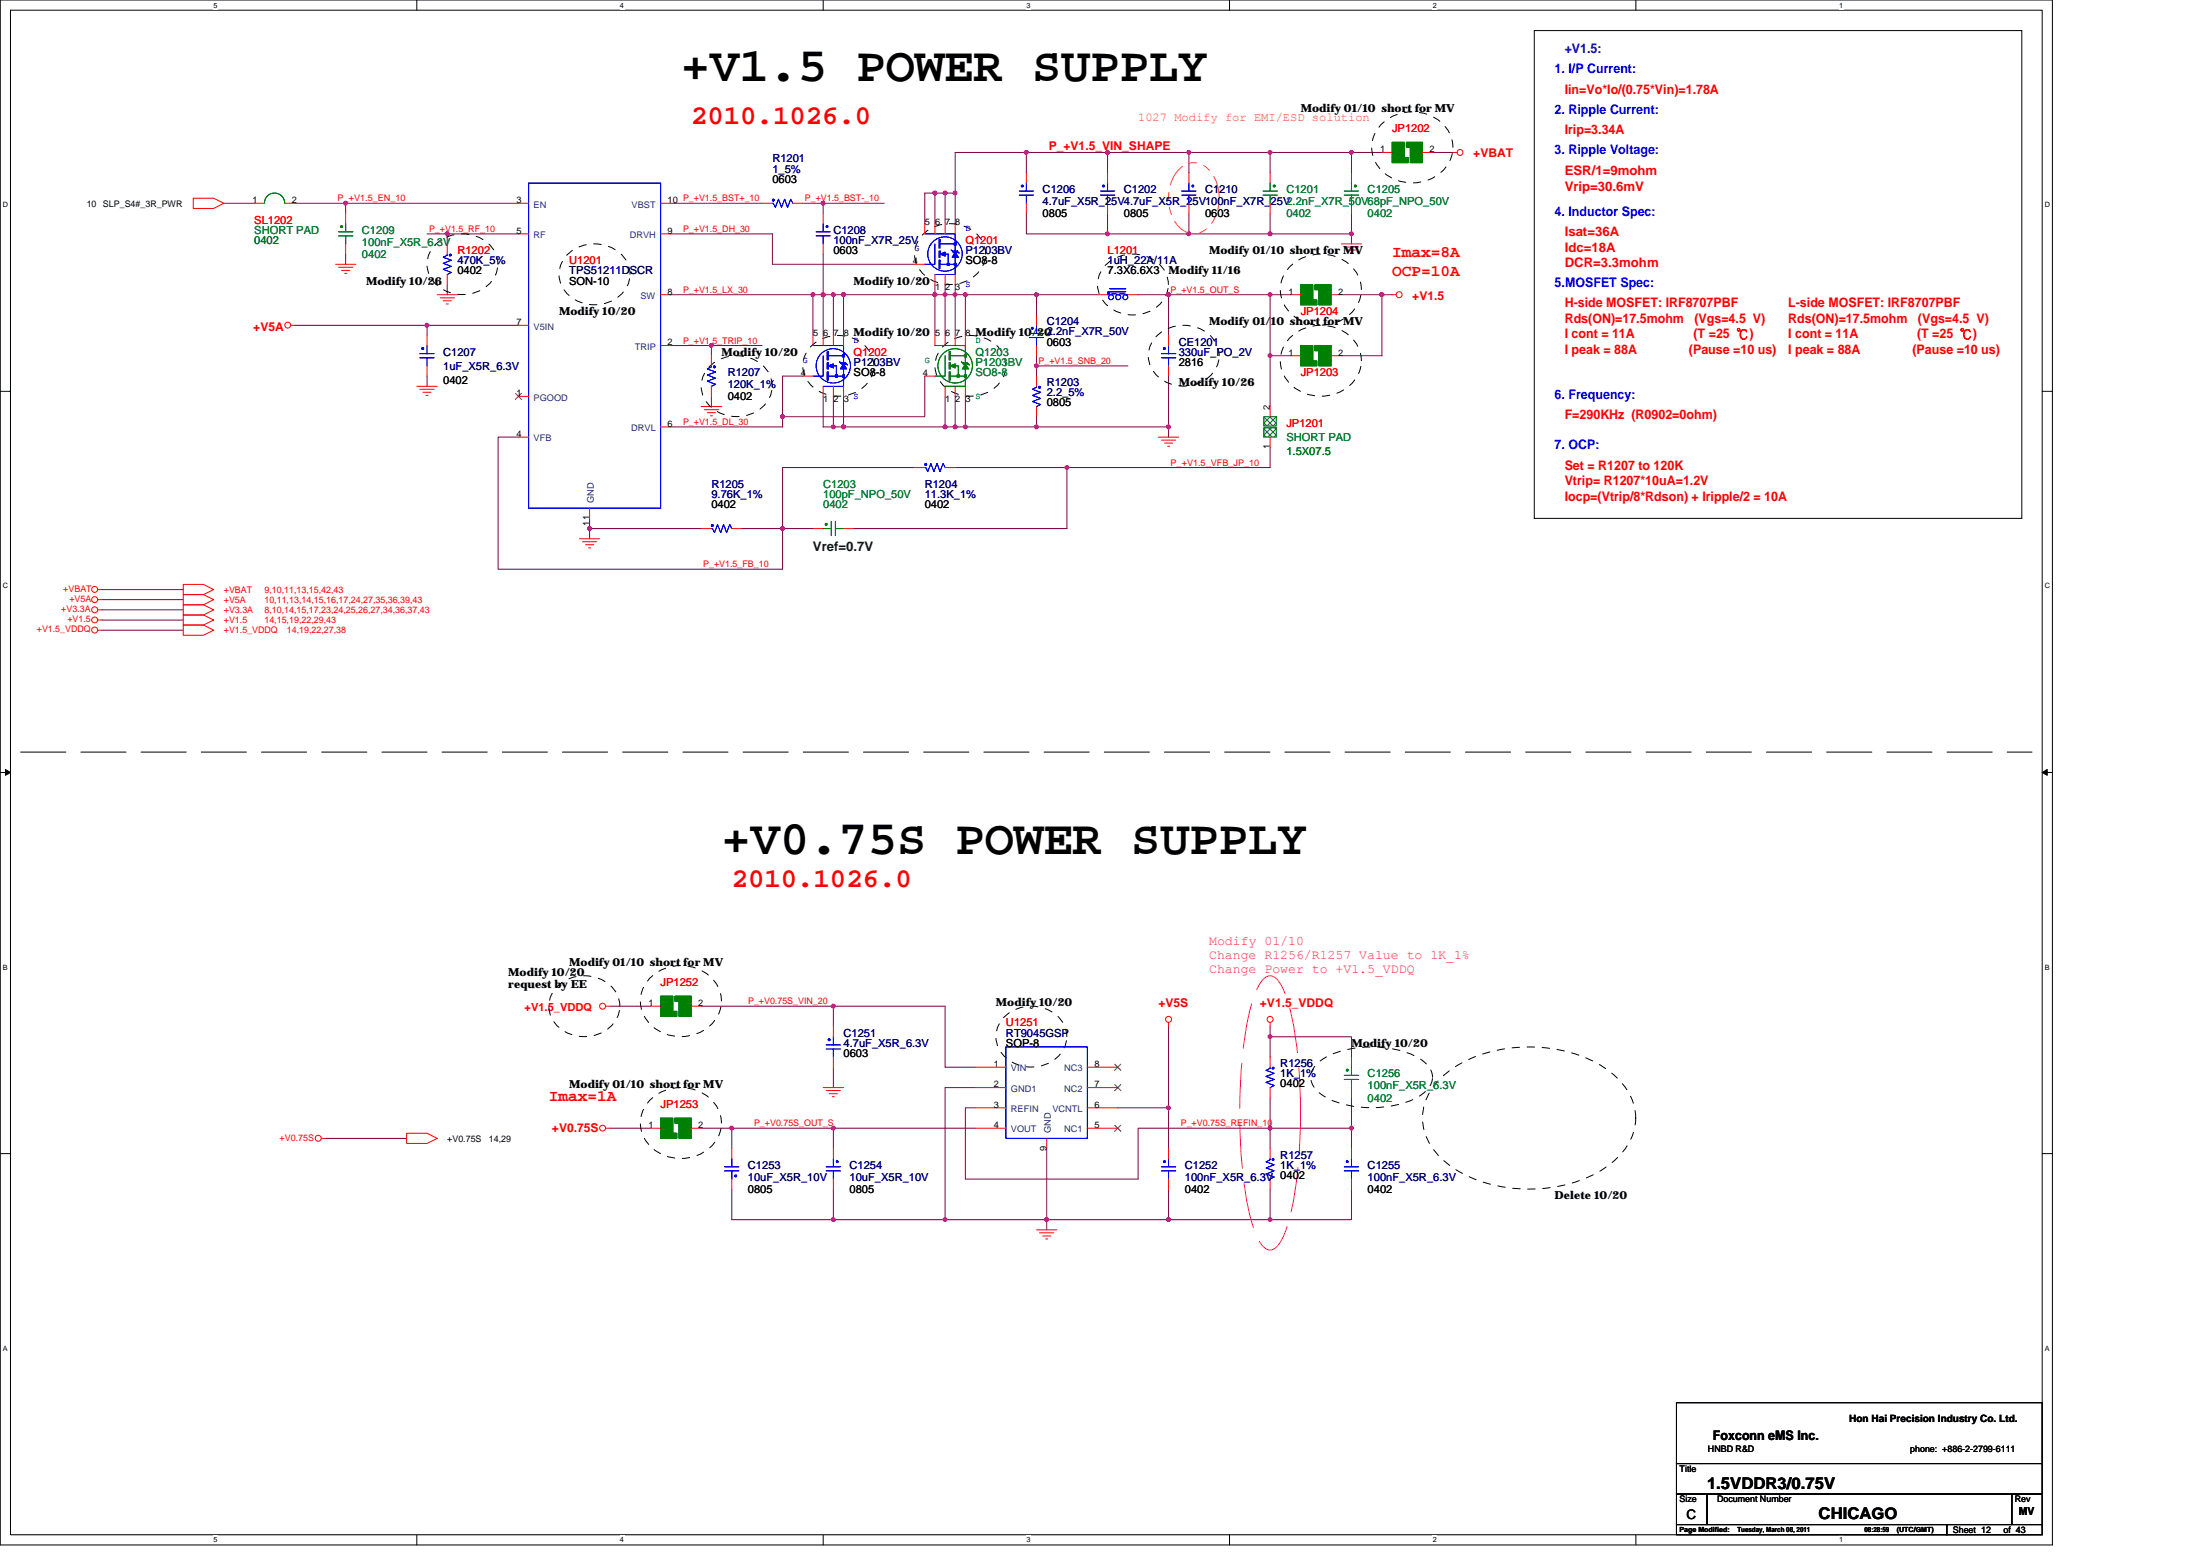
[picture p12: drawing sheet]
<svg xmlns="http://www.w3.org/2000/svg" width="297mm" height="210mm" viewBox="0 0 297 210" stroke-linecap="round" stroke-linejoin="round" font-family="sans-serif">
<path d="M0 0h277.1v208.5h-277.1zM1.4 1.4h274.3v205.7h-274.3z" fill="none" stroke="#000" stroke-width=".14"/>
<g fill="#fff">
<path d="M28.8 .1h.6v1.1h-.6z"/>
<path d="M28.8 207.3h.6v1.1h-.6z"/>
</g>
<path d="M56.3 0v1.4M56.3 207.1v1.4" fill="none" stroke="#000" stroke-width=".14"/>
<g fill="#fff">
<path d="M83.7 .1h.6v1.1h-.6z"/>
<path d="M83.7 207.3h.6v1.1h-.6z"/>
</g>
<path d="M111.1 0v1.4M111.1 207.1v1.4" fill="none" stroke="#000" stroke-width=".14"/>
<g fill="#fff">
<path d="M138.6 .1h.5v1.1h-.5z"/>
<path d="M138.6 207.3h.5v1.1h-.5z"/>
</g>
<path d="M166 0v1.4M166 207.1v1.4" fill="none" stroke="#000" stroke-width=".14"/>
<g fill="#fff">
<path d="M193.4 .1h.6v1.1h-.6z"/>
<path d="M193.4 207.3h.6v1.1h-.6z"/>
</g>
<path d="M220.9 0v1.4M220.9 207.1v1.4" fill="none" stroke="#000" stroke-width=".14"/>
<g fill="#fff">
<path d="M248.3 .1h.6v1.1h-.6z"/>
<path d="M248.3 207.3h.6v1.1h-.6z"/>
<path d="M.4 27.1h.7v1.1h-.7z"/>
<path d="M276.1 27.1h.7v1.1h-.7z"/>
<path d="M.4 78.5h.7v1.1h-.7z"/>
<path d="M276.1 78.5h.7v1.1h-.7z"/>
</g>
<path d="M0 52.8h1.4M275.7 52.8h1.4" fill="none" stroke="#000" stroke-width=".14"/>
<g fill="#fff">
<path d="M.4 130h.7v1.1h-.7z"/>
<path d="M276.1 130h.7v1.1h-.7z"/>
</g>
<path d="M0 104.2h1.4M275.7 104.2h1.4" fill="none" stroke="#000" stroke-width=".14"/>
<path d="M.7 103.8l.7 .4-.7 .4zM275.7 104.2l.7-.4v.8z" fill="#000" stroke="#000" stroke-width=".14"/>
<g fill="#fff">
<path d="M.4 181.4h.7v1.1h-.7z"/>
<path d="M276.1 181.4h.7v1.1h-.7z"/>
</g>
<path d="M207.2 4.1h65.8v65.9h-65.8zM0 155.7h1.4M275.7 155.7h1.4M226.4 189.3h49.3v8.2h-49.3zM226.4 197.5h49.3v4.1h-49.3zM226.4 201.6h4.1v4.1h-4.1zM226.4 205.7h36.4v1.4h-36.4zM230.5 201.6h41.1v4.1h-41.1zM262.8 205.7h12.9v1.4h-12.9zM271.6 201.6h4.1v4.1h-4.1z" fill="none" stroke="#000" stroke-width=".14"/>
<g fill="none" stroke="#800040" stroke-width=".14">
<path d="M30.2 27.4h4.1M39.8 27.4h6.9v1.4M46.7 27.4h23.3M46.7 34.3v1.4M57.7 31.6h2.7M60.4 38.4v1.4M60.4 31.6h9.6M60.4 31.6v1.3M90.6 31.6h13.7v4.1h19.2M90.6 27.4h12.3M90.6 39.8h19.2M108.4 27.4h2.7"/>
<path d="M109.8 39.8h1.3M109.8 39.8v5.5M111.1 27.4h8.3M111.1 39.8h1.4M111.1 27.4v1.4M111.1 34.3v5.5M111.1 39.8v5.5M112.5 39.8v5.5M112.5 39.8h1.4M113.9 39.8v5.5M113.9 39.8h12.3M126.2 26.1h-1.3v4.1"/>
<path d="M126.2 26.1h1.4M126.2 39.8h1.4M126.2 26.1v4.1M126.2 38.4v1.4M126.2 39.8v5.5M127.6 26.1h1.4v4.1M127.6 39.8h1.4M127.6 38.4v1.4M127.6 26.1v4.1M127.6 39.8v5.5M129 39.8h1.3v5.5M129 39.8v5.5"/>
<path d="M129 38.4v1.4M130.3 39.8h9.7M138.6 28.8v2.8h10.9M138.6 20.6h10.9v2.7M138.6 20.6h-9.6v5.5M138.6 20.6v2.7M140 39.8h8.2M140 39.8v2.7M149.5 20.6h11v2.7M149.5 31.6h11M149.5 28.8v2.8M153.7 39.8h4.1"/>
<path d="M157.8 39.8v5.5M157.8 39.8h13.7M160.5 31.6h22M160.5 20.6h11v2.7M160.5 28.8v2.8M171.5 20.6h11v2.7M171.5 39.8h2.7M171.5 28.8v2.8M171.5 39.8v8.2M181.1 39.8h5.5M182.5 28.8v2.8M182.5 31.6v1.3"/>
<path d="M182.5 20.6h4.1M186.6 39.8v8.2h-5.5M186.6 39.8h1.4M193.4 20.6h2.8M39.8 43.9h17.9M57.7 43.9h12.3M57.7 43.9v1.4M57.7 50.8v1.3M70 59h-2.8v17.8h38.5v-5.5h-5.5M90.6 46.6h5.5M96.1 46.6v1.4M96.1 53.5v1.4"/>
<path d="M96.1 46.6h6.8M105.7 56.2v1.4h-15.1M108.4 50.8h-2.7v5.4h19.2v-5.4M111.1 53.5v4.1h1.4M112.5 53.5v4.1M112.5 57.6h1.4M113.9 53.5v4.1M127.6 53.5v4.1h-13.7M129 53.5v4.1h-1.4M130.3 57.6h9.7M130.3 53.5v4.1h-1.3M140 57.6h17.8"/>
<path d="M140 48v1.4M140 49.4v1.4M140 56.2v1.4M140 49.4h12.3M157.8 57.6v1.4M157.8 50.8v6.8M171.5 48v6.9M171.5 48h2.7M13.8 79.6h10.9M79.6 71.3h15.1M79.6 71.3v1.4M79.6 70v1.3"/>
<path d="M123.5 63.1h-17.8v8.2h4.1M129 63.1h15.1M144.1 63.1v8.2h-28.9M171.5 60.3v2.8h-27.4M13.8 80.9h10.9M13.8 82.3h10.9M13.8 83.7h10.9M13.8 85h10.9M82.3 135.8h5.5M94.7 135.8h17.8M112.5 135.8h15.1v8.2h4.1M112.5 135.8v2.7"/>
<path d="M157.8 138.5v11M171.5 139.9h11v2.7M171.5 139.9v2.7M171.5 138.5v1.4M43.9 153.6h11M82.3 152.3h5.5M94.7 152.3h4.1M98.8 152.3v2.7M98.8 152.3h13.7M112.5 152.3v2.7M112.5 144v2.8M112.5 152.3h19.2"/>
<path d="M131.7 146.8h-4.1v17.8M131.7 149.5h-1.4v9.6h23.4v-6.8h17.8M141.3 155v9.6M150.9 149.5h6.9M157.8 149.5v5.5M171.5 152.3h11v2.7M171.5 148.1v4.2M171.5 152.3v2.7M182.5 148.1v4.2M98.8 160.5v4.1h13.7M112.5 160.5v4.1M112.5 164.6h15.1"/>
<path d="M127.6 164.6h13.7M141.3 164.6h16.5M141.3 164.6v1.4M157.8 160.5v4.1M171.5 160.5v4.1M182.5 160.5v4.1h-24.7"/>
</g>
<g fill="#f0f" stroke="#f0f" stroke-width=".14">
<circle cx="112.5" cy="135.8" r=".27"/>
<circle cx="98.8" cy="152.2" r=".27"/>
<circle cx="112.5" cy="152.2" r=".27"/>
<circle cx="127.6" cy="164.6" r=".27"/>
<circle cx="112.5" cy="164.6" r=".27"/>
<circle cx="157.8" cy="149.5" r=".27"/>
<circle cx="182.5" cy="152.2" r=".27"/>
<circle cx="171.5" cy="152.2" r=".27"/>
<circle cx="171.5" cy="164.6" r=".27"/>
<circle cx="157.8" cy="164.6" r=".27"/>
<circle cx="141.3" cy="164.6" r=".27"/>
<circle cx="126.2" cy="39.8" r=".27"/>
<circle cx="113.9" cy="39.8" r=".27"/>
<circle cx="126.2" cy="26" r=".27"/>
<circle cx="105.6" cy="56.2" r=".27"/>
<circle cx="60.4" cy="31.5" r=".27"/>
<circle cx="129" cy="26" r=".27"/>
<circle cx="96" cy="46.6" r=".27"/>
<circle cx="149.5" cy="20.6" r=".27"/>
<circle cx="160.5" cy="20.6" r=".27"/>
<circle cx="171.5" cy="20.6" r=".27"/>
<circle cx="160.5" cy="31.5" r=".27"/>
<circle cx="171.5" cy="31.5" r=".27"/>
<circle cx="182.5" cy="31.5" r=".27"/>
<circle cx="139.9" cy="49.4" r=".27"/>
<circle cx="46.7" cy="27.4" r=".27"/>
<circle cx="79.6" cy="71.3" r=".27"/>
<circle cx="57.6" cy="43.9" r=".27"/>
<circle cx="144" cy="63.1" r=".27"/>
<circle cx="105.6" cy="71.3" r=".27"/>
<circle cx="112.5" cy="57.6" r=".27"/>
<circle cx="113.9" cy="57.6" r=".27"/>
<circle cx="157.8" cy="39.8" r=".27"/>
<circle cx="112.5" cy="39.8" r=".27"/>
<circle cx="149.5" cy="31.5" r=".27"/>
<circle cx="139.9" cy="39.8" r=".27"/>
<circle cx="130.3" cy="39.8" r=".27"/>
<circle cx="127.6" cy="26" r=".27"/>
<circle cx="111.1" cy="27.4" r=".27"/>
<circle cx="186.6" cy="39.8" r=".27"/>
<circle cx="138.6" cy="20.6" r=".27"/>
<circle cx="157.8" cy="57.6" r=".27"/>
<circle cx="139.9" cy="57.6" r=".27"/>
<circle cx="127.6" cy="39.8" r=".27"/>
<circle cx="130.3" cy="57.6" r=".27"/>
<circle cx="182.5" cy="20.6" r=".27"/>
<circle cx="171.5" cy="48" r=".27"/>
<circle cx="171.5" cy="39.8" r=".27"/>
<circle cx="111.1" cy="39.8" r=".27"/>
<circle cx="109.8" cy="39.8" r=".27"/>
<circle cx="129" cy="39.8" r=".27"/>
<circle cx="127.6" cy="57.6" r=".27"/>
<circle cx="129" cy="57.6" r=".27"/>
<circle cx="171.5" cy="139.9" r=".27"/>
</g>
<g fill="none" stroke="#f00" stroke-width=".14">
<path d="M26.1 26.8h2.7l1.4 .6-1.4 .7h-2.7zM34.3 27.4h1.4M38.5 27.4h1.3M45.3 35.7h2.7M45.7 36.1h1.9M46.1 36.5h1.1M46.5 36.9h.3M59 39.8h2.8M70 27.4h1.4M70 31.6h1.4M89.2 27.4h1.4M89.2 39.8h1.4"/>
<path d="M89.2 31.6h1.4M148.2 39.8h1.3M149.5 23.3v1.4M149.5 27.4v1.4M152.3 39.8h1.4M181.1 32.9h2.7M181.5 33.3h1.9M181.9 33.7h1.1M182.3 34.2h.3M182.5 23.3v1.4M182.5 27.4v1.4M188 39.8h.5"/>
<path d="M196.2 20.6h.5M39.3 43.9h.5M56.3 52.1h2.7M56.7 52.5h1.9M57.1 52.9h1.1M57.5 53.4h.3M59.4 40.2h2M59.8 40.6h1.1M60.3 41h.2M70 43.9h1.4M70 59h1.4M70 53.5h1.4"/>
<path d="M89.2 57.6h1.4M89.2 46.6h1.4M94.7 54.9h2.7M95.1 55.3h1.9M95.5 55.7h1.1M95.9 56.1h.3M124.9 50.8h1.3M126.2 45.3v1.3M127.6 45.3v1.3M127.6 52.1v1.4M129 45.3v1.3M129 52.1v1.4"/>
<path d="M130.3 45.3v1.3M130.3 52.1v1.4M156.4 59h2.7M156.8 59.4h1.9M157.2 59.8h1.1M157.8 45.3v1.3M157.8 49.4v1.4M174.2 48h1.4M179.7 48h1.4M13.2 79.6h.6M24.7 78.9h2.8l1.3 .7-1.3 .6h-2.8zM78.2 72.7h2.8"/>
<path d="M78.6 73.1h2M79.1 73.5h1.1M79.5 73.9h.2M79.6 68.6v1.4M109.8 71.3h1.3M113.9 71.3h1.3M157.6 60.2h.3M13.2 80.9h.6M13.2 83.7h.6M13.2 82.3h.6M13.2 85h.6M24.7 81.6h2.8l1.3 .7-1.3 .7h-2.8z"/>
<path d="M24.7 83h2.8l1.3 .7-1.3 .6h-2.8zM24.7 80.2h2.8l1.3 .7-1.3 .7h-2.8zM24.7 84.3h2.8l1.3 .7-1.3 .7h-2.8zM81.8 135.8h.5M87.8 135.8h1.4M93.3 135.8h1.4M157.8 138v.5M171.5 138v.5M43.4 153.6h.5M54.9 152.9h2.8l1.3 .7-1.3 .7h-2.8zM81.8 152.3h.5M87.8 152.3h1.4"/>
<path d="M93.3 152.3h1.4M98.8 155v1.4M98.8 159.1v1.4M111.1 146.8h2.8M111.5 147.2h2M112 147.6h1.1M112.4 148h.2M131.7 152.3h4.1M131.7 144h4.1M131.7 149.5h4.1M131.7 146.8h4.1M141.3 153.6v1.4"/>
<path d="M146.8 152.3h4.1M146.8 144h4.1M146.8 149.5h4.1M146.8 146.8h4.1M140 166h2.7M140.4 166.4h1.9M140.8 166.8h1.1M141.2 167.2h.3"/>
<circle cx="188.9" cy="39.8" r=".4"/>
<circle cx="197.1" cy="20.6" r=".4"/>
<circle cx="38.8" cy="43.9" r=".4"/>
<circle cx="12.8" cy="79.5" r=".4"/>
<circle cx="12.8" cy="85" r=".4"/>
<circle cx="12.8" cy="80.9" r=".4"/>
<circle cx="12.8" cy="82.3" r=".4"/>
<circle cx="12.8" cy="83.7" r=".4"/>
<circle cx="81.4" cy="135.8" r=".4"/>
<circle cx="157.8" cy="137.6" r=".4"/>
<circle cx="171.5" cy="137.6" r=".4"/>
<circle cx="43" cy="153.6" r=".4"/>
<circle cx="81.4" cy="152.2" r=".4"/>
</g>
<path d="M2.8 101.5h271.6" fill="none" stroke="#000" stroke-width=".14" stroke-dasharray="6.1 2"/>
<g fill="none" stroke="#000" stroke-width=".14" stroke-dasharray="1 1 1 1 1 1 1 1">
<path d="M186.5 16.8a6 6 0 0 1 8.9 .7 4.5 4.5 0 0 1-1.9 6.5 5.8 5.8 0 0 1-8-2.5 4.3 4.3 0 0 1 1-4.7zM58.8 33a5.2 5.2 0 0 1 8.1 1.2 3.8 3.8 0 0 1-2.1 5 5.1 5.1 0 0 1-6.8-2.1 3.6 3.6 0 0 1 .8-4.1zM76.6 34.4a5.3 5.3 0 0 1 7.8 .5 3.8 3.8 0 0 1-1.7 5.7 5.1 5.1 0 0 1-6.9-2.1 3.7 3.7 0 0 1 .8-4.1zM124.6 31.6a5.3 5.3 0 0 1 7.8 .6 3.8 3.8 0 0 1-1.7 5.6 5.1 5.1 0 0 1-6.9-2.1 3.7 3.7 0 0 1 .8-4.1zM149.3 35.7a5.2 5.2 0 0 1 8.2 1.3 3.9 3.9 0 0 1-2.1 4.9 5.1 5.1 0 0 1-6.9-2.1 3.7 3.7 0 0 1 .8-4.1zM174.1 36a5.9 5.9 0 0 1 9.4 1.4 4.5 4.5 0 0 1-2.4 5.8 5.8 5.8 0 0 1-7.9-2.5 4.3 4.3 0 0 1 .9-4.7zM95.8 49.5a5.3 5.3 0 0 1 7.8 .5 3.8 3.8 0 0 1-1.7 5.7 5.1 5.1 0 0 1-6.9-2.2 3.7 3.7 0 0 1 .8-4zM109.5 46.7a5.3 5.3 0 0 1 7.8 .6 3.8 3.8 0 0 1-1.7 5.6 5.1 5.1 0 0 1-6.9-2.1 3.6 3.6 0 0 1 .8-4.1zM127.4 46.7a5.2 5.2 0 0 1 8.1 1.2 3.8 3.8 0 0 1-2.1 5 5.1 5.1 0 0 1-6.9-2.1 3.6 3.6 0 0 1 .9-4.1zM156.2 45.4a5.2 5.2 0 0 1 8.1 1.2 3.9 3.9 0 0 1-2.1 5 5.1 5.1 0 0 1-6.9-2.2 3.7 3.7 0 0 1 .9-4zM174.1 45.6a5.9 5.9 0 0 1 9.4 1.4 4.5 4.5 0 0 1-2.4 5.8 5.8 5.8 0 0 1-7.9-2.5 4.3 4.3 0 0 1 .9-4.7zM75.2 133.1a5.3 5.3 0 0 1 7.8 .6 3.8 3.8 0 0 1-1.7 5.6 5.1 5.1 0 0 1-6.9-2.1 3.7 3.7 0 0 1 .8-4.1z"/>
<path d="M87.7 132a5.9 5.9 0 0 1 9.4 1.4 4.5 4.5 0 0 1-2.4 5.8 5.8 5.8 0 0 1-7.9-2.4 4.3 4.3 0 0 1 .9-4.8zM135.6 137.2a5.2 5.2 0 0 1 8.1 1.3 3.9 3.9 0 0 1-2 4.9 5.1 5.1 0 0 1-6.9-2.1 3.7 3.7 0 0 1 .8-4.1zM87.7 148.5a5.9 5.9 0 0 1 9.4 1.4 4.5 4.5 0 0 1-2.4 5.8 5.8 5.8 0 0 1-7.9-2.5 4.3 4.3 0 0 1 .9-4.7zM177.9 143.5a10 10 0 0 1 5.9-2.2 13.4 13.4 0 0 1 8 1.7 2.83 2.83 0 0 1 1.5 3 4.3 4.3 0 0 1-2.3 2.3 14.7 14.7 0 0 1-11.6 0 3.8 3.8 0 0 1-2.4-2.9l.1-.7 .3-.6zM194.3 145.7a16.3 16.3 0 0 1 10.5-4.3 18.6 18.6 0 0 1 12.9 3.5 7.7 7.7 0 0 1 3.1 7.1 8.9 8.9 0 0 1-4.2 5.7 19.8 19.8 0 0 1-20.3 0 8.5 8.5 0 0 1-4.2-6.8 7.3 7.3 0 0 1 2.2-5.2z"/>
</g>
<path d="M159 23.1a2.72 2.72 0 0 1 4.4 0 6 6 0 0 1-.5 7.8 2.78 2.78 0 0 1-4.3-1.1 6.2 6.2 0 0 1 .4-6.7z" fill="none" stroke="#ff8000" stroke-width=".14" stroke-dasharray="3 1 1 1 1 1"/>
<path d="M170.5 132.2a1.16 1.16 0 0 1 1.9 0 9 9 0 0 1 1.7 3.5 66.2 66.2 0 0 1 1.3 20.7 36.4 36.4 0 0 1-2.1 10.4l-.9 1.4a1.15 1.15 0 0 1-1.9 0 9 9 0 0 1-1.6-3.6 66.6 66.6 0 0 1-1.3-20.7 36.1 36.1 0 0 1 2.1-10.3z" fill="none" stroke="#ff0080" stroke-width=".14" stroke-dasharray="6.1 2"/>
<g fill="#008000" stroke="#008000" stroke-width=".14">
<path d="M130.3 49.1l.5 .7h-.9z" fill-rule="evenodd"/>
<path d="M128.3 49.4l.7-.3v.6z" fill-rule="evenodd"/>
<path d="M130.2 47.9v.3h.3v-.3z" fill-rule="evenodd"/>
<path d="M130.2 50.6v.3h.3v-.3z" fill-rule="evenodd"/>
<path d="M128.2 47.5v1.1h.1v-1.1z" fill-rule="evenodd"/>
<path d="M128.2 50.2v1.1h.1v-1.1z" fill-rule="evenodd"/>
<path d="M128.2 49v.8h.1v-.8z" fill-rule="evenodd"/>
<path d="M130.1 49v.1h.5v-.1z" fill-rule="evenodd"/>
<path d="M129.2 50.6v.3h.3v-.3z" fill-rule="evenodd"/>
<path d="M130.6 49l.3 .3-.3-.2z" fill-rule="evenodd"/>
<path d="M129.8 48.8l.3 .2v.1z" fill-rule="evenodd"/>
<path d="M130.3 49.1l.5 .7h-.9z" fill-rule="evenodd"/>
<path d="M128.3 49.4l.7-.3v.6z" fill-rule="evenodd"/>
<path d="M130.2 47.9v.3h.3v-.3z" fill-rule="evenodd"/>
<path d="M130.2 50.6v.3h.3v-.3z" fill-rule="evenodd"/>
<path d="M128.2 47.5v1.1h.1v-1.1z" fill-rule="evenodd"/>
<path d="M128.2 50.2v1.1h.1v-1.1z" fill-rule="evenodd"/>
<path d="M128.2 49v.8h.1v-.8z" fill-rule="evenodd"/>
<path d="M130.1 49v.1h.5v-.1z" fill-rule="evenodd"/>
<path d="M129.2 50.6v.3h.3v-.3z" fill-rule="evenodd"/>
<path d="M130.6 49l.3 .3-.3-.2z" fill-rule="evenodd"/>
<path d="M129.8 48.8l.3 .2v.1z" fill-rule="evenodd"/>
<path d="M89.2 150.9h1.6v2h.6v.7h-2.2z" fill-rule="evenodd"/>
<path d="M91.1 150.9h2.2v2.7h-1.6v-2h-.6z" fill-rule="evenodd"/>
<path d="M89.2 150.9h1.6v2h.6v.7h-2.2z" fill-rule="evenodd"/>
<path d="M91.1 150.9h2.2v2.7h-1.6v-2h-.6z" fill-rule="evenodd"/>
<path d="M111.4 70.7h.2v.1h-.2z" fill-rule="evenodd"/>
<path d="M111.4 70.7h.2v.1h-.2z" fill-rule="evenodd"/>
<path d="M182.9 25h.2v.2h-.2z" fill-rule="evenodd"/>
<path d="M182.9 25h.2v.2h-.2z" fill-rule="evenodd"/>
<path d="M89.2 134.4h1.6v2.1h.6v.7h-2.2z" fill-rule="evenodd"/>
<path d="M91.1 134.4h2.2v2.8h-1.6v-2.1h-.6z" fill-rule="evenodd"/>
<path d="M89.2 134.4h1.6v2.1h.6v.7h-2.2z" fill-rule="evenodd"/>
<path d="M91.1 134.4h2.2v2.8h-1.6v-2.1h-.6z" fill-rule="evenodd"/>
<path d="M175.6 46.6h1.6v2.1h.6v.7h-2.2z" fill-rule="evenodd"/>
<path d="M177.5 46.6h2.2v2.8h-1.6v-2.1h-.6z" fill-rule="evenodd"/>
<path d="M175.6 46.6h1.6v2.1h.6v.7h-2.2z" fill-rule="evenodd"/>
<path d="M177.5 46.6h2.2v2.8h-1.6v-2.1h-.6z" fill-rule="evenodd"/>
</g>
<g fill="none" stroke="#008000" stroke-width=".14">
<path d="M35.7 27.4a1.37 1.37 0 0 1 1.4-1.3 1.37 1.37 0 0 1 1.3 1.3M181.5 25.8h1.9M181.5 26.3h1.9M182.5 26.3v1.1M182.5 24.7v1.1M126.2 46.6h4.1v1.3M127.6 48v2.8h-1.4M128.3 48h1.9M128.3 50.8h1.9M129 49.4h.4v1.2M130.3 48.2v.8M130.3 49.8v.8"/>
<path d="M130.3 50.9v1.2h-2.7M111.1 71.3h1.1M112.2 70.4v1.9M112.8 70.4v1.9M112.8 71.3h1.1"/>
<circle cx="129" cy="49.4" r="2.32"/>
</g>
<g fill="none" stroke="#00f" stroke-width=".14">
<path d="M71.4 24.7h17.8v43.9h-17.8zM148.6 25.8h1.9M148.6 26.3h1.9M149.5 39.8h.5M149.5 26.3v1.1M149.5 24.7v1.1M149.8 39.4h2.2M149.8 39h2.2M149.9 39.7l.5-.1 .5 .1M151 39.7l.5-.1 .5 .1M151.9 39.8h.4M156.8 47.7h1.9"/>
<path d="M156.8 48.3h1.9M157.8 48.3v1.1M157.8 46.6v1.1M97.8 157.5h2M97.8 158h2M98.8 156.4v1.1M98.8 158v1.1M135.8 141.3h11v12.3h-11z"/>
<circle cx="150" cy="40.1" r=".34"/>
<circle cx="151" cy="40.1" r=".34"/>
<circle cx="151.9" cy="40.1" r=".34"/>
</g>
<g fill="#00f" stroke="#00f" stroke-width=".14">
<path d="M149.6 39.4h.2v.2h-.2z" fill-rule="evenodd"/>
<path d="M149.6 39.4h.2v.2h-.2z" fill-rule="evenodd"/>
<path d="M99.2 158.6h.2v.2h-.2z" fill-rule="evenodd"/>
<path d="M99.2 158.6h.2v.2h-.2z" fill-rule="evenodd"/>
<path d="M148.9 25h.2v.2h-.2z" fill-rule="evenodd"/>
<path d="M148.9 25h.2v.2h-.2z" fill-rule="evenodd"/>
<path d="M157.1 46.9h.2v.2h-.2z" fill-rule="evenodd"/>
<path d="M157.1 46.9h.2v.2h-.2z" fill-rule="evenodd"/>
</g>
<path d="M69.6 53.1l.8 .8M70.4 53.1l-.8 .8M150.5 143.6l.8 .8M150.5 146.4l.8 .8M150.5 151.8l.8 .9M151.3 143.6l-.8 .8M151.3 146.4l-.8 .8M151.3 151.8l-.8 .9" fill="none" stroke="#804000" stroke-width=".14"/>
<path d="M170.7 57.7h1.6v1.3h-1.6z" fill="#fff"/>
<path d="M170.7 57.7v1.3h1.6v-1.3z" fill-rule="evenodd" fill="#008000" stroke="#008000" stroke-width=".14"/>
<path d="M170.7 56.2h1.6v1.3h-1.6z" fill="#fff"/>
<path d="M170.7 56.2v1.3h1.6v-1.3z" fill-rule="evenodd" fill="#008000" stroke="#008000" stroke-width=".14"/>
<path d="M170.7 57.7h1.6v1.3h-1.6z" fill="#fff"/>
<path d="M170.7 57.7v1.3h1.6v-1.3z" fill-rule="evenodd" fill="#008000" stroke="#008000" stroke-width=".14"/>
<path d="M170.7 56.2h1.6v1.3h-1.6z" fill="#fff"/>
<g fill="#008000" stroke="#008000" stroke-width=".14">
<path d="M170.7 56.2v1.3h1.6v-1.3z" fill-rule="evenodd"/>
<path d="M175.6 38.4h1.6v2.1h.6v.6h-2.2z" fill-rule="evenodd"/>
<path d="M177.5 38.4h2.2v2.7h-1.6v-2h-.6z" fill-rule="evenodd"/>
<path d="M175.6 38.4h1.6v2.1h.6v.6h-2.2z" fill-rule="evenodd"/>
<path d="M177.5 38.4h2.2v2.7h-1.6v-2h-.6z" fill-rule="evenodd"/>
<path d="M171.9 25h.2v.2h-.2z" fill-rule="evenodd"/>
<path d="M171.9 25h.2v.2h-.2z" fill-rule="evenodd"/>
<path d="M181.8 144.3h.2v.2h-.2z" fill-rule="evenodd"/>
<path d="M181.8 144.3h.2v.2h-.2z" fill-rule="evenodd"/>
<path d="M46 30.5h.2v.2h-.2z" fill-rule="evenodd"/>
<path d="M46 30.5h.2v.2h-.2z" fill-rule="evenodd"/>
<path d="M188 19.2h1.6v2.1h.5v.6h-2.1z" fill-rule="evenodd"/>
<path d="M189.9 19.2h2.2v2.7h-1.7v-2h-.5z" fill-rule="evenodd"/>
<path d="M188 19.2h1.6v2.1h.5v.6h-2.1z" fill-rule="evenodd"/>
<path d="M189.9 19.2h2.2v2.7h-1.7v-2h-.5z" fill-rule="evenodd"/>
</g>
<g fill="none" stroke="#f00" stroke-width=".14">
<path d="M46.7 28.8v1.4M46.7 32.9v1.4M111.1 28.8v1.4M111.1 32.9v1.4M123.5 35.7h1.4M124.9 30.2v1.4M126.2 30.2v1.4M126.2 37v1.4M127.6 30.2v1.4M127.6 37v1.4M129 30.2v1.4M129 37v1.4"/>
<path d="M138.6 23.3v1.4M138.6 27.4v1.4M160.5 23.3v1.4M160.5 27.4v1.4M171.5 23.3v1.4M171.5 27.4v1.4M174.2 39.8h1.4M179.7 39.8h1.4M186.6 20.6h1.4M192.1 20.6h1.3M96.1 48v1.4M96.1 52.1v1.4"/>
<path d="M140 42.5v1.4M140 46.6v1.4M140 50.8v1.3M140 54.9v1.3M171.5 54.9v1.3M171.5 59v1.3M94.7 71.3h1.4M98.8 71.3h1.4M123.5 63.1h1.4M127.6 63.1h1.4M112.5 138.5v1.4M112.5 142.6v1.4"/>
<path d="M112.5 155v1.4M112.5 159.1v1.4M171.5 142.6v1.4M171.5 146.8v1.3M171.5 155v1.4M171.5 159.1v1.4M182.5 142.6v1.4M182.5 146.8v1.3M182.5 155v1.4M182.5 159.1v1.4"/>
</g>
<g fill="none" stroke="#00f" stroke-width=".14">
<path d="M110.2 31.8h1.9M110.2 31.3h1.9M111.1 31.8v1.1M111.1 30.2v1.1M124.9 31.6h4.1v1.2M126.2 32.9v2.8h-1.3M126.9 32.9h1.9M126.9 35.7h1.9M127.6 34.3h.4v1.2M129 33.1v.8M129 34.7v.8M129 35.8v1.2h-2.8"/>
<path d="M137.6 25.8h1.9M137.6 26.3h1.9M138.6 26.3v1.1M138.6 24.7v1.1M159.6 26.3h1.9M159.6 25.8h1.9M160.5 26.3v1.1M160.5 24.7v1.1M96.1 49.4v.1l-.6 .3 1.1 .4-1.1 .4 1.1 .4-1.1 .4 1.1 .5-.5 .2M109.8 46.6h4.1v1.3M111.1 48v2.8h-1.3M111.8 48h1.9"/>
<path d="M111.8 50.8h1.9M112.5 49.4h.4v1.2M113.9 48.2v.8M113.9 49.8v.8M113.9 50.9v1.2h-2.8M139 45h1.9M139 45.6h1.9M140 52.1v.2l-.6 .2 1.1 .4-1.1 .5 1.1 .4-1.1 .4 1.1 .4-.5 .3M140 45.6v1M140 43.9v1.1M96.1 71.3h.1l.3 .6 .4-1.1 .4 1.1 .4-1.1 .4 1.1 .4-1.1 .3 .5M124.9 63.1h.1l.3 .5 .4-1.1 .4 1.1 .4-1.1 .4 1.1 .4-1.1 .3 .6"/>
<path d="M112.5 139.9v1.1M111.5 141h2M111.5 158h2M111.5 141.6h2M111.5 157.5h2M112.5 158v1.1M112.5 156.4v1.1M112.5 141.6v1M171.5 156.4v.1l-.6 .3 1.1 .4-1.1 .4 1.1 .4-1.1 .4 1.1 .4-.5 .3M171.5 144v.2l-.6 .2 1.1 .4-1.1 .5 1.1 .4-1.1 .4 1.1 .4-.5 .3M181.5 158h1.9M181.5 157.5h1.9"/>
<path d="M182.5 158v1.1M182.5 156.4v1.1"/>
<circle cx="127.6" cy="34.3" r="2.32"/>
<circle cx="112.5" cy="49.4" r="2.32"/>
</g>
<g fill="#00f" stroke="#00f" stroke-width=".14">
<path d="M140.3 52.2h.1v.1h-.1z" fill-rule="evenodd"/>
<path d="M140.3 52.2h.1v.1h-.1z" fill-rule="evenodd"/>
<path d="M161 25h.1v.2h-.1z" fill-rule="evenodd"/>
<path d="M161 25h.1v.2h-.1z" fill-rule="evenodd"/>
<path d="M124.9 62.6h.2v.2h-.2z" fill-rule="evenodd"/>
<path d="M124.9 62.6h.2v.2h-.2z" fill-rule="evenodd"/>
<path d="M139.3 44.2h.2v.2h-.2z" fill-rule="evenodd"/>
<path d="M139.3 44.2h.2v.2h-.2z" fill-rule="evenodd"/>
<path d="M96.4 49.4h.1v.2h-.1z" fill-rule="evenodd"/>
<path d="M96.4 49.4h.1v.2h-.1z" fill-rule="evenodd"/>
<path d="M171.8 156.4h.2v.2h-.2z" fill-rule="evenodd"/>
<path d="M171.8 156.4h.2v.2h-.2z" fill-rule="evenodd"/>
<path d="M137.9 25h.2v.2h-.2z" fill-rule="evenodd"/>
<path d="M137.9 25h.2v.2h-.2z" fill-rule="evenodd"/>
<path d="M96.1 70.8h.2v.2h-.2z" fill-rule="evenodd"/>
<path d="M96.1 70.8h.2v.2h-.2z" fill-rule="evenodd"/>
<path d="M171.8 144h.2v.2h-.2z" fill-rule="evenodd"/>
<path d="M171.8 144h.2v.2h-.2z" fill-rule="evenodd"/>
<path d="M129 34l.4 .7h-.8z" fill-rule="evenodd"/>
<path d="M126.9 34.3l.7-.3v.6z" fill-rule="evenodd"/>
<path d="M128.8 32.8v.3h.3v-.3z" fill-rule="evenodd"/>
<path d="M128.8 35.5v.3h.3v-.3z" fill-rule="evenodd"/>
<path d="M126.8 32.4v1.1h.1v-1.1z" fill-rule="evenodd"/>
<path d="M126.8 35.1v1.1h.1v-1.1z" fill-rule="evenodd"/>
<path d="M126.8 33.9v.8h.1v-.8z" fill-rule="evenodd"/>
<path d="M128.7 33.9v.1h.5v-.1z" fill-rule="evenodd"/>
<path d="M127.9 35.5v.3h.3v-.3z" fill-rule="evenodd"/>
<path d="M129.2 33.9l.3 .3-.3-.2z" fill-rule="evenodd"/>
<path d="M128.4 33.7l.3 .2v.1z" fill-rule="evenodd"/>
<path d="M129 34l.4 .7h-.8z" fill-rule="evenodd"/>
<path d="M126.9 34.3l.7-.3v.6z" fill-rule="evenodd"/>
<path d="M128.8 32.8v.3h.3v-.3z" fill-rule="evenodd"/>
<path d="M128.8 35.5v.3h.3v-.3z" fill-rule="evenodd"/>
<path d="M126.8 32.4v1.1h.1v-1.1z" fill-rule="evenodd"/>
<path d="M126.8 35.1v1.1h.1v-1.1z" fill-rule="evenodd"/>
<path d="M126.8 33.9v.8h.1v-.8z" fill-rule="evenodd"/>
<path d="M128.7 33.9v.1h.5v-.1z" fill-rule="evenodd"/>
<path d="M127.9 35.5v.3h.3v-.3z" fill-rule="evenodd"/>
<path d="M129.2 33.9l.3 .3-.3-.2z" fill-rule="evenodd"/>
<path d="M128.4 33.7l.3 .2v.1z" fill-rule="evenodd"/>
<path d="M111.9 140.2h.1v.2h-.1z" fill-rule="evenodd"/>
<path d="M111.9 140.2h.1v.2h-.1z" fill-rule="evenodd"/>
<path d="M113 156.7h.1v.1h-.1z" fill-rule="evenodd"/>
<path d="M113 156.7h.1v.1h-.1z" fill-rule="evenodd"/>
<path d="M181.8 156.7h.2v.1h-.2z" fill-rule="evenodd"/>
<path d="M181.8 156.7h.2v.1h-.2z" fill-rule="evenodd"/>
<path d="M111.6 30.5h.2v.2h-.2z" fill-rule="evenodd"/>
<path d="M111.6 30.5h.2v.2h-.2z" fill-rule="evenodd"/>
<path d="M113.9 49.1l.4 .7h-.8z" fill-rule="evenodd"/>
<path d="M111.8 49.4l.7-.3v.6z" fill-rule="evenodd"/>
<path d="M113.7 47.9v.3h.3v-.3z" fill-rule="evenodd"/>
<path d="M113.7 50.6v.3h.3v-.3z" fill-rule="evenodd"/>
<path d="M111.7 47.5v1.1h.1v-1.1z" fill-rule="evenodd"/>
<path d="M111.7 50.2v1.1h.1v-1.1z" fill-rule="evenodd"/>
<path d="M111.7 49v.8h.1v-.8z" fill-rule="evenodd"/>
<path d="M113.6 49v.1h.6v-.1z" fill-rule="evenodd"/>
<path d="M112.8 50.6v.3h.3v-.3z" fill-rule="evenodd"/>
<path d="M114.2 49l.2 .3-.2-.2z" fill-rule="evenodd"/>
<path d="M113.3 48.8l.3 .2v.1z" fill-rule="evenodd"/>
<path d="M113.9 49.1l.4 .7h-.8z" fill-rule="evenodd"/>
<path d="M111.8 49.4l.7-.3v.6z" fill-rule="evenodd"/>
<path d="M113.7 47.9v.3h.3v-.3z" fill-rule="evenodd"/>
</g>
<path d="M45.7 31.8h1.9M45.7 31.3h1.9M46.7 31.8v1.1M46.7 30.2v1.1M170.5 26.3h2M170.5 25.8h2M171.5 26.3v1.1M171.5 24.7v1.1M181.5 145.7h1.9M181.5 145.1h1.9M182.5 145.7v1.1M182.5 144v1.1" fill="none" stroke="#008000" stroke-width=".14"/>
<path d="M113.7 50.6h.3v.3h-.3z" fill="#00f"/>
<g fill="none" stroke="#00f" stroke-width=".14">
<path d="M60.4 34.3v.1l-.6 .3 1.1 .4-1.1 .4 1.1 .4-1.1 .4 1.1 .5-.5 .2M104.3 27.4h.1l.3 .6 .4-1.1 .4 1.1 .4-1.1 .4 1.1 .5-1.1 .2 .5M56.7 48.3h1.9M56.7 47.7h1.9M57.7 48.3v1.1M57.7 46.6v1.1M109.8 46.6h4.1M111.1 52.1h2.8M113.7 50.6h.3v.3h-.3zM156.8 157.5h1.9M156.8 158h1.9M157.8 158v1.1"/>
<path d="M157.8 156.4v1.1"/>
</g>
<g fill="#00f" stroke="#00f" stroke-width=".14">
<path d="M111.7 47.5v1.1h.1v-1.1z" fill-rule="evenodd"/>
<path d="M111.7 50.2v1.1h.1v-1.1z" fill-rule="evenodd"/>
<path d="M111.7 49v.8h.1v-.8z" fill-rule="evenodd"/>
<path d="M113.6 49v.1h.6v-.1z" fill-rule="evenodd"/>
<path d="M112.8 50.6v.3h.3v-.3z" fill-rule="evenodd"/>
<path d="M114.2 49l.2 .3-.2-.2z" fill-rule="evenodd"/>
<path d="M113.3 48.8l.3 .2v.1z" fill-rule="evenodd"/>
<path d="M57 46.9h.2v.2h-.2z" fill-rule="evenodd"/>
<path d="M57 46.9h.2v.2h-.2z" fill-rule="evenodd"/>
<path d="M157.1 156.7h.2v.1h-.2z" fill-rule="evenodd"/>
<path d="M157.1 156.7h.2v.1h-.2z" fill-rule="evenodd"/>
<path d="M104.3 26.9h.2v.2h-.2z" fill-rule="evenodd"/>
<path d="M104.3 26.9h.2v.2h-.2z" fill-rule="evenodd"/>
<path d="M60.7 34.3h.2v.2h-.2z" fill-rule="evenodd"/>
<path d="M60.7 34.3h.2v.2h-.2z" fill-rule="evenodd"/>
</g>
<g fill="none" stroke="#f00" stroke-width=".14">
<path d="M60.4 32.9v1.4M60.4 37v1.4M102.9 27.4h1.4M107 27.4h1.4M57.7 45.3v1.3M57.7 49.4v1.4M108.4 50.8h1.4M109.8 45.3v1.3M111.1 45.3v1.3M111.1 52.1v1.4M112.5 45.3v1.3M112.5 52.1v1.4"/>
<path d="M113.9 45.3v1.3M113.9 52.1v1.4M157.8 155v1.4M157.8 159.1v1.4"/>
</g>
<g fill="#f0f" stroke="#f0f" stroke-width=".14">
<circle cx="112.5" cy="135.8" r=".27"/>
<circle cx="98.8" cy="152.2" r=".27"/>
<circle cx="112.5" cy="152.2" r=".27"/>
<circle cx="127.6" cy="164.6" r=".27"/>
<circle cx="112.5" cy="164.6" r=".27"/>
<circle cx="157.8" cy="149.5" r=".27"/>
<circle cx="182.5" cy="152.2" r=".27"/>
<circle cx="171.5" cy="152.2" r=".27"/>
<circle cx="171.5" cy="164.6" r=".27"/>
<circle cx="157.8" cy="164.6" r=".27"/>
<circle cx="141.3" cy="164.6" r=".27"/>
<circle cx="126.2" cy="39.8" r=".27"/>
<circle cx="113.9" cy="39.8" r=".27"/>
<circle cx="126.2" cy="26" r=".27"/>
<circle cx="105.6" cy="56.2" r=".27"/>
<circle cx="60.4" cy="31.5" r=".27"/>
<circle cx="129" cy="26" r=".27"/>
<circle cx="96" cy="46.6" r=".27"/>
<circle cx="149.5" cy="20.6" r=".27"/>
<circle cx="160.5" cy="20.6" r=".27"/>
<circle cx="171.5" cy="20.6" r=".27"/>
<circle cx="160.5" cy="31.5" r=".27"/>
<circle cx="171.5" cy="31.5" r=".27"/>
<circle cx="182.5" cy="31.5" r=".27"/>
<circle cx="139.9" cy="49.4" r=".27"/>
<circle cx="46.7" cy="27.4" r=".27"/>
<circle cx="79.6" cy="71.3" r=".27"/>
<circle cx="57.6" cy="43.9" r=".27"/>
<circle cx="144" cy="63.1" r=".27"/>
<circle cx="105.6" cy="71.3" r=".27"/>
<circle cx="112.5" cy="57.6" r=".27"/>
<circle cx="113.9" cy="57.6" r=".27"/>
<circle cx="157.8" cy="39.8" r=".27"/>
<circle cx="112.5" cy="39.8" r=".27"/>
<circle cx="149.5" cy="31.5" r=".27"/>
<circle cx="139.9" cy="39.8" r=".27"/>
<circle cx="130.3" cy="39.8" r=".27"/>
<circle cx="127.6" cy="26" r=".27"/>
<circle cx="111.1" cy="27.4" r=".27"/>
<circle cx="186.6" cy="39.8" r=".27"/>
<circle cx="138.6" cy="20.6" r=".27"/>
<circle cx="157.8" cy="57.6" r=".27"/>
<circle cx="139.9" cy="57.6" r=".27"/>
<circle cx="127.6" cy="39.8" r=".27"/>
<circle cx="130.3" cy="57.6" r=".27"/>
<circle cx="182.5" cy="20.6" r=".27"/>
<circle cx="171.5" cy="48" r=".27"/>
<circle cx="171.5" cy="39.8" r=".27"/>
<circle cx="111.1" cy="39.8" r=".27"/>
<circle cx="109.8" cy="39.8" r=".27"/>
<circle cx="129" cy="39.8" r=".27"/>
<circle cx="127.6" cy="57.6" r=".27"/>
<circle cx="129" cy="57.6" r=".27"/>
<circle cx="171.5" cy="139.9" r=".27"/>
</g>
<g font-size="6.6">
<text x="91.9" y="11">+V1.5 POWER SUPPLY</text>
<text x="97.4" y="115.2">+V0.75S POWER SUPPLY</text>
</g>
<g font-size="3.7" fill="#f00">
<text x="93.3" y="16.8">2010.1026.0</text>
<text x="98.8" y="119.7">2010.1026.0</text>
</g>
<g font-size="2.2" fill="#f00">
<text x="188" y="34.7">Imax=8A</text>
<text x="188" y="37.2">OCP=10A</text>
<text x="74.1" y="148.6">Imax=1A</text>
</g>
<g font-size="2.2">
<text x="230.5" y="200.9">1.5VDDR3/0.75V</text>
<text x="245.6" y="205">CHICAGO</text>
</g>
<g font-size="1.8" fill="#00f">
<text x="209.9" y="9.9">1. I/P Current:</text>
<text x="209.9" y="15.4">2. Ripple Current:</text>
<text x="209.9" y="20.8">3. Ripple Voltage:</text>
<text x="209.9" y="29.1">4. Inductor Spec:</text>
<text x="209.9" y="38.7">5.MOSFET Spec:</text>
<text x="209.9" y="53.8">6. Frequency:</text>
<text x="209.9" y="60.6">7. OCP:</text>
</g>
<text font-size="1.8" fill="#0000a0" x="211.3" y="7.1">+V1.5:</text>
<g font-size="1.8" fill="#f00">
<text x="211.3" y="12.6">Iin=Vo*Io/(0.75*Vin)=1.78A</text>
<text x="211.3" y="18.1">Irip=3.34A</text>
<text x="211.3" y="23.6">ESR/1=9mohm</text>
<text x="211.3" y="25.7">Vrip=30.6mV</text>
<text x="211.3" y="31.8">Isat=36A</text>
<text x="211.3" y="34">Idc=18A</text>
<text x="211.3" y="36.1">DCR=3.3mohm</text>
<text x="211.3" y="41.4">H-side MOSFET: IRF8707PBF</text>
<text x="241.4" y="41.4">L-side MOSFET: IRF8707PBF</text>
<text x="211.3" y="43.5">Rds(ON)=17.5mohm</text>
<text x="211.3" y="45.7">I cont = 11A</text>
<text x="211.3" y="47.8">I peak = 88A</text>
<text x="228" y="47.8">(Pause =10 us)</text>
<text x="228.7" y="45.7">(T =25 ℃)</text>
<text x="228.8" y="43.5">(Vgs=4.5 V)</text>
<text x="241.4" y="43.5">Rds(ON)=17.5mohm</text>
<text x="241.4" y="45.7">I cont = 11A</text>
<text x="241.4" y="47.8">I peak = 88A</text>
<text x="258.2" y="47.8">(Pause =10 us)</text>
<text x="258.8" y="45.7">(T =25 ℃)</text>
<text x="259" y="43.5">(Vgs=4.5 V)</text>
<text x="211.3" y="56.5">F=290KHz (R0902=0ohm)</text>
<text x="211.3" y="63.4">Set = R1207 to 120K</text>
<text x="211.3" y="65.5">Vtrip= R1207*10uA=1.2V</text>
<text x="211.3" y="67.6">Iocp=(Vtrip/8*Rdson) + Iripple/2 = 10A</text>
</g>
<text font-size="1.8" fill="#004000" x="109.8" y="74.4">Vref=0.7V</text>
<g font-size="1.8" fill="#ff0080">
<text x="163.3" y="127.6">Modify 01/10</text>
<text x="163.3" y="129.5">Change R1256/R1257 Value to 1K_1%</text>
<text x="163.3" y="131.4">Change Power to +V1.5_VDDQ</text>
</g>
<g font-size="1.8">
<text x="231.3" y="194.4">Foxconn eMS Inc.</text>
<text x="227.7" y="205">C</text>
</g>
<text font-size="1.6" fill="#ff8000" x="153.7" y="16.4">1027 Modify for EMI/ESD solution</text>
<g font-size="1.6" fill="#f00">
<text x="141.6" y="20.3">P_+V1.5_VIN_SHAPE</text>
<text x="198.9" y="21.3">+VBAT</text>
<text x="190.7" y="40.5">+V1.5</text>
<text x="34.2" y="44.7">+V5A</text>
<text x="156.4" y="135.9">+V5S</text>
<text x="170.1" y="135.9">+V1.5_VDDQ</text>
<text x="74.5" y="152.8">+V0.75S</text>
</g>
<g font-size="1.5">
<text x="175.6" y="15.1">Modify 01/10 short for MV</text>
<text x="104.3" y="24.7">0603</text>
<text x="140.8" y="29.3">0805</text>
<text x="151.7" y="29.3">0805</text>
<text x="162.7" y="29.3">0603</text>
<text x="112.5" y="34.3">0603</text>
<text x="130.3" y="35.6">SO8-8</text>
<text x="163.3" y="34.3">Modify 01/10 short for MV</text>
<text x="49.4" y="38.4">Modify 10/26</text>
<text x="61.8" y="37">0402</text>
<text x="76.9" y="38.4">SON-10</text>
<text x="115.2" y="38.4">Modify 10/20</text>
<text x="149.5" y="37">7.3X6.6X3</text>
<text x="157.8" y="37">Modify 11/16</text>
<text x="75.5" y="42.5">Modify 10/20</text>
<text x="115.2" y="45.3">Modify 10/20</text>
<text x="131.7" y="45.3">Modify 10/20</text>
<text x="141.3" y="46.6">0603</text>
<text x="163.3" y="43.9">Modify 01/10 short for MV</text>
<text x="59.8" y="51.8">0402</text>
<text x="97.4" y="48">Modify 10/20</text>
<text x="115.2" y="50.7">SO8-8</text>
<text x="159.1" y="52.1">Modify 10/26</text>
<text x="159.1" y="49.4">2816</text>
<text x="98.3" y="54">0402</text>
<text x="141.3" y="54.8">0805</text>
<text x="96.1" y="68.6">0402</text>
<text x="124.9" y="68.6">0402</text>
<text x="68.6" y="131.7">Modify 10/20</text>
<text x="76.9" y="130.3">Modify 01/10 short for MV</text>
<text x="68.6" y="133.4">request by EE</text>
<text x="134.5" y="135.8">Modify 10/20</text>
<text x="113.9" y="142.6">0603</text>
<text x="135.8" y="141.3">SOP-8</text>
<text x="182.5" y="141.3">Modify 10/20</text>
<text x="76.9" y="146.8">Modify 01/10 short for MV</text>
<text x="172.9" y="146.7">0402</text>
<text x="101" y="161">0805</text>
<text x="114.7" y="161">0805</text>
<text x="160" y="161">0402</text>
<text x="184.7" y="161">0402</text>
<text x="209.9" y="161.9">Delete 10/20</text>
<text x="272.6" y="204.5">MV</text>
</g>
<g font-size="1.5" fill="#f00">
<text x="188" y="17.8">JP1202</text>
<text x="34.3" y="30.2">SL1202</text>
<text x="61.8" y="34.3">R1202</text>
<text x="76.9" y="35.6">U1201</text>
<text x="130.3" y="32.9">Q1201</text>
<text x="149.5" y="34.3">L1201</text>
<text x="115.2" y="48">Q1202</text>
<text x="175.6" y="42.5">JP1204</text>
<text x="175.6" y="50.7">JP1203</text>
<text x="173.7" y="57.6">JP1201</text>
<text x="70.8" y="136.5">+V1.5_VDDQ</text>
<text x="89.2" y="133">JP1252</text>
<text x="135.8" y="138.5">U1251</text>
<text x="89.2" y="149.5">JP1253</text>
</g>
<g font-size="1.5" fill="#000080">
<text x="104.3" y="21.9">R1201</text>
<text x="104.3" y="23.3">1_5%</text>
<text x="140.8" y="26.1">C1206</text>
<text x="140.8" y="27.7">4.7uF_X5R_25V4.7uF_X5R_25V100nF_X7R_25V2.2nF_X7R_50V68pF_NPO_50V</text>
<text x="151.7" y="26.1">C1202</text>
<text x="162.7" y="26.1">C1210</text>
<text x="61.8" y="35.6">470K_5%</text>
<text x="112.5" y="31.5">C1208</text>
<text x="112.5" y="32.9">100nF_X7R_25V</text>
<text x="130.3" y="34.3">P1203BV</text>
<text x="149.5" y="35.6">1uH_22A/11A</text>
<text x="76.9" y="37">TPS51211DSCR</text>
<text x="59.8" y="48">C1207</text>
<text x="141.3" y="43.9">C1204</text>
<text x="141.3" y="45.3">2.2nF_X7R_50V</text>
<text x="159.1" y="46.6">CE1201</text>
<text x="159.1" y="48">330uF_PO_2V</text>
<text x="59.8" y="49.9">1uF_X5R_6.3V</text>
<text x="98.3" y="50.7">R1207</text>
<text x="98.3" y="52.4">120K_1%</text>
<text x="115.2" y="49.4">P1203BV</text>
<text x="141.3" y="52.1">R1203</text>
<text x="141.3" y="53.5">2.2_5%</text>
<text x="96.1" y="65.8">R1205</text>
<text x="124.9" y="65.8">R1204</text>
<text x="96.1" y="67.2">9.76K_1%</text>
<text x="124.9" y="67.2">11.3K_1%</text>
<text x="113.9" y="139.9">C1251</text>
<text x="113.9" y="141.3">4.7uF_X5R_6.3V</text>
<text x="135.8" y="139.9">RT9045GSP</text>
<text x="172.9" y="144">R1256</text>
<text x="172.9" y="145.4">1K_1%</text>
<text x="101" y="157.7">C1253</text>
<text x="101" y="159.4">10uF_X5R_10V</text>
<text x="114.7" y="157.7">C1254</text>
<text x="114.7" y="159.4">10uF_X5R_10V</text>
<text x="160" y="157.7">C1252</text>
<text x="160" y="159.4">100nF_X5R_6.3V 0402</text>
<text x="172.9" y="156.4">R1257</text>
<text x="172.9" y="157.7">1K_1%</text>
<text x="184.7" y="157.7">C1255</text>
<text x="184.7" y="159.4">100nF_X5R_6.3V</text>
</g>
<g font-size="1.5" fill="#008040">
<text x="173.7" y="26.1">C1201</text>
<text x="173.7" y="29.3">0402</text>
<text x="184.7" y="26.1">C1205</text>
<text x="184.7" y="29.3">0402</text>
<text x="34.3" y="31.5">SHORT PAD</text>
<text x="48.9" y="31.5">C1209</text>
<text x="48.9" y="33.2">100nF_X5R_6.3V</text>
<text x="48.9" y="34.8">0402</text>
<text x="131.7" y="48">Q1203</text>
<text x="131.7" y="49.4">P1203BV</text>
<text x="131.7" y="50.7">SO8-8</text>
<text x="173.7" y="59.5">SHORT PAD</text>
<text x="111.1" y="65.8">C1203</text>
<text x="111.1" y="67.2">100pF_NPO_50V</text>
<text x="111.1" y="68.6">0402</text>
<text x="184.7" y="145.4">C1256</text>
<text x="184.7" y="147">100nF_X5R_6.3V</text>
<text x="184.7" y="148.7">0402</text>
</g>
<g font-size="1.5" fill="#008000">
<text x="34.3" y="32.9">0402</text>
<text x="173.7" y="61.4">1.5X07.5</text>
</g>
<text font-size="1.4" x="249.7" y="191.9">Hon Hai Precision Industry Co. Ltd.</text>
<g font-size="1.2">
<text x="186.3" y="20.6">1</text>
<text x="193" y="20.6">2</text>
<text x="11.7" y="27.9">10</text>
<text x="13.9" y="27.9">SLP_S4#_3R_PWR</text>
<text x="34.1" y="27.4">1</text>
<text x="39.4" y="27.4">2</text>
<text x="69.7" y="27.4">3</text>
<text x="90.1" y="27.4">10 P_+V1.5_BST+_10</text>
<text x="69.7" y="31.5">5</text>
<text x="90.1" y="31.5">9</text>
<text x="123.2" y="35.6">4</text>
<text x="124.9" y="30.3">5</text>
<text x="126.3" y="30.3">6</text>
<text x="127.6" y="30.3">7</text>
<text x="129" y="30.3">8</text>
<text x="90.1" y="39.8">8</text>
<text x="126.3" y="39.1">1</text>
<text x="127.6" y="39.1">2</text>
<text x="129" y="39.1">3</text>
<text x="174" y="39.8">1</text>
<text x="180.7" y="39.8">2</text>
<text x="69.7" y="43.9">7</text>
<text x="90.1" y="46.6">2</text>
<text x="109.8" y="45.4">5</text>
<text x="111.2" y="45.4">6</text>
<text x="112.5" y="45.4">7</text>
<text x="113.9" y="45.4">8</text>
<text x="126.3" y="45.4">5</text>
<text x="127.6" y="45.4">6</text>
<text x="129" y="45.4">7</text>
<text x="130.4" y="45.4">8</text>
<text x="174" y="48">1</text>
<text x="180.7" y="48">2</text>
<text x="69.7" y="53.5">1</text>
<text x="108.1" y="50.7">4</text>
<text x="124.6" y="50.7">4</text>
<text x="69.7" y="59">4</text>
<text x="90.1" y="57.6">6</text>
<text x="111.2" y="54.2">1</text>
<text x="112.5" y="54.2">2</text>
<text x="113.9" y="54.2">3</text>
<text x="127.6" y="54.2">1</text>
<text x="129" y="54.2">2</text>
<text x="130.4" y="54.2">3</text>
<text x="171.5" y="55.3" transform="rotate(-90 171.5 55.3)">2</text>
<text x="171.5" y="60.6" transform="rotate(-90 171.5 60.6)">1</text>
<text x="79.6" y="70.9" transform="rotate(-90 79.6 70.9)">11</text>
<text x="87.6" y="135.8">1</text>
<text x="94.3" y="135.8">2</text>
<text x="134.2" y="144">1</text>
<text x="147.8" y="144">8</text>
<text x="134.2" y="149.5">3</text>
<text x="134.2" y="146.7">2</text>
<text x="147.8" y="149.5">6</text>
<text x="147.8" y="146.7">7</text>
<text x="60.4" y="154.1">+V0.75S</text>
<text x="66" y="154.1">14,29</text>
<text x="87.6" y="152.2">1</text>
<text x="94.3" y="152.2">2</text>
<text x="134.2" y="152.2">4</text>
<text x="141.3" y="155.3" transform="rotate(-90 141.3 155.3)">9</text>
<text x="147.8" y="152.2">5</text>
<text x="230.6" y="195.9">HNBD R&amp;D</text>
<text x="257.9" y="195.9">phone: +886-2-2799-6111</text>
<text x="226.8" y="198.6">Title</text>
<text x="226.8" y="202.8">Size</text>
<text x="231.8" y="202.8">Document Number</text>
<text x="272" y="202.8">Rev</text>
<text x="263.7" y="206.9">Sheet 12</text>
<text x="270.5" y="206.9">of 43</text>
</g>
<g font-size="1.2" fill="#f00">
<text x="45.6" y="27.2">P_+V1.5_EN_10</text>
<text x="108.7" y="27.2">P_+V1.5_BST-_10</text>
<text x="57.9" y="31.3">P_+V1.5_RF_10</text>
<text x="92.2" y="31.3">P_+V1.5_DH_30</text>
<text x="92.2" y="39.5">P_+V1.5_LX_30</text>
<text x="158" y="39.5">P_+V1.5_OUT_S</text>
<text x="92.2" y="46.4">P_+V1.5_TRIP_10</text>
<text x="140.2" y="49.1">P_+V1.5_SNB_20</text>
<text x="92.2" y="57.3">P_+V1.5_DL_30</text>
<text x="158" y="62.8">P_+V1.5_VFB_JP_10</text>
<text x="95" y="76.5">P_+V1.5_FB_10</text>
<text x="8.3" y="82.6">+V3.3A</text>
<text x="8.5" y="79.9">+VBAT</text>
<text x="9.1" y="84">+V1.5</text>
<text x="9.4" y="81.2">+V5A</text>
<text x="30.2" y="82.7">+V3.3A</text>
<text x="30.2" y="80">+VBAT</text>
<text x="30.2" y="81.4">+V5A</text>
<text x="35.7" y="82.7">8,10,14,15,17,23,24,25,26,27,34,36,37,43</text>
<text x="35.7" y="81.4">10,11,13,14,15,16,17,24,27,35,36,39,43</text>
<text x="35.7" y="80">9,10,11,13,15,42,43</text>
<text x="5" y="85.3">+V1.5_VDDQ</text>
<text x="30.2" y="84.1">+V1.5</text>
<text x="30.2" y="85.5">+V1.5_VDDQ</text>
<text x="35.7" y="84.1">14,15,19,22,29,43</text>
<text x="38.7" y="85.5">14,19,22,27,38</text>
<text x="101" y="135.5">P_+V0.75S_VIN_20</text>
<text x="37.8" y="153.9">+V0.75S</text>
<text x="101.8" y="152">P_+V0.75S_OUT_S</text>
<text x="159.4" y="152">P_+V0.75S_REFIN_10</text>
</g>
<g font-size="1.2" fill="#004080">
<text x="72" y="28">EN</text>
<text x="85.3" y="28">VBST</text>
<text x="72" y="32.1">RF</text>
<text x="85" y="32.1">DRVH</text>
<text x="86.5" y="40.3">SW</text>
<text x="72" y="44.5">V5IN</text>
<text x="85.7" y="47.2">TRIP</text>
<text x="72" y="59.6">VFB</text>
<text x="72" y="54.1">PGOOD</text>
<text x="85.2" y="58.2">DRVL</text>
<text x="80.2" y="67.9" transform="rotate(-90 80.2 67.9)">GND</text>
<text x="136.5" y="144.6">VIN</text>
<text x="136.5" y="147.3">GND1</text>
<text x="143.7" y="144.6">NC3</text>
<text x="143.7" y="147.3">NC2</text>
<text x="136.5" y="152.8">VOUT</text>
<text x="136.5" y="150.1">REFIN</text>
<text x="141.9" y="153" transform="rotate(-90 141.9 153)">GND</text>
<text x="142.1" y="150.1">VCNTL</text>
<text x="143.7" y="152.8">NC1</text>
</g>
<g font-size="1.2" fill="#00f">
<text x="123.5" y="33.9">G</text>
<text x="130.3" y="31.2">D</text>
<text x="130.3" y="38.7">S</text>
<text x="115.2" y="46.2">D</text>
<text x="108.4" y="49">G</text>
<text x="115.2" y="53.8">S</text>
</g>
<g font-size="1.2" fill="#008000">
<text x="131.7" y="46.2">D</text>
<text x="124.9" y="49">G</text>
<text x="131.7" y="53.8">S</text>
</g>
<g font-size="1">
<text x="28.8" y="1">5</text>
<text x="83.7" y="1">4</text>
<text x="138.6" y="1">3</text>
<text x="193.4" y="1">2</text>
<text x="248.3" y="1">1</text>
<text x=".4" y="28">D</text>
<text x="276.1" y="28">D</text>
<text x=".4" y="79.4">C</text>
<text x="276.1" y="79.4">C</text>
<text x=".4" y="130.9">B</text>
<text x="276.1" y="130.9">B</text>
<text x=".4" y="182.3">A</text>
<text x="276.1" y="182.3">A</text>
<text x="28.8" y="208.2">5</text>
<text x="83.7" y="208.2">4</text>
<text x="138.6" y="208.2">3</text>
<text x="193.4" y="208.2">2</text>
<text x="226.8" y="206.8">Page Modified:</text>
<text x="234.6" y="206.8">Tuesday, March 08, 2011</text>
<text x="248.3" y="208.2">1</text>
<text x="251.7" y="206.8">08:28:59</text>
<text x="256.1" y="206.8">(UTC/GMT)</text>
</g>
</svg>
